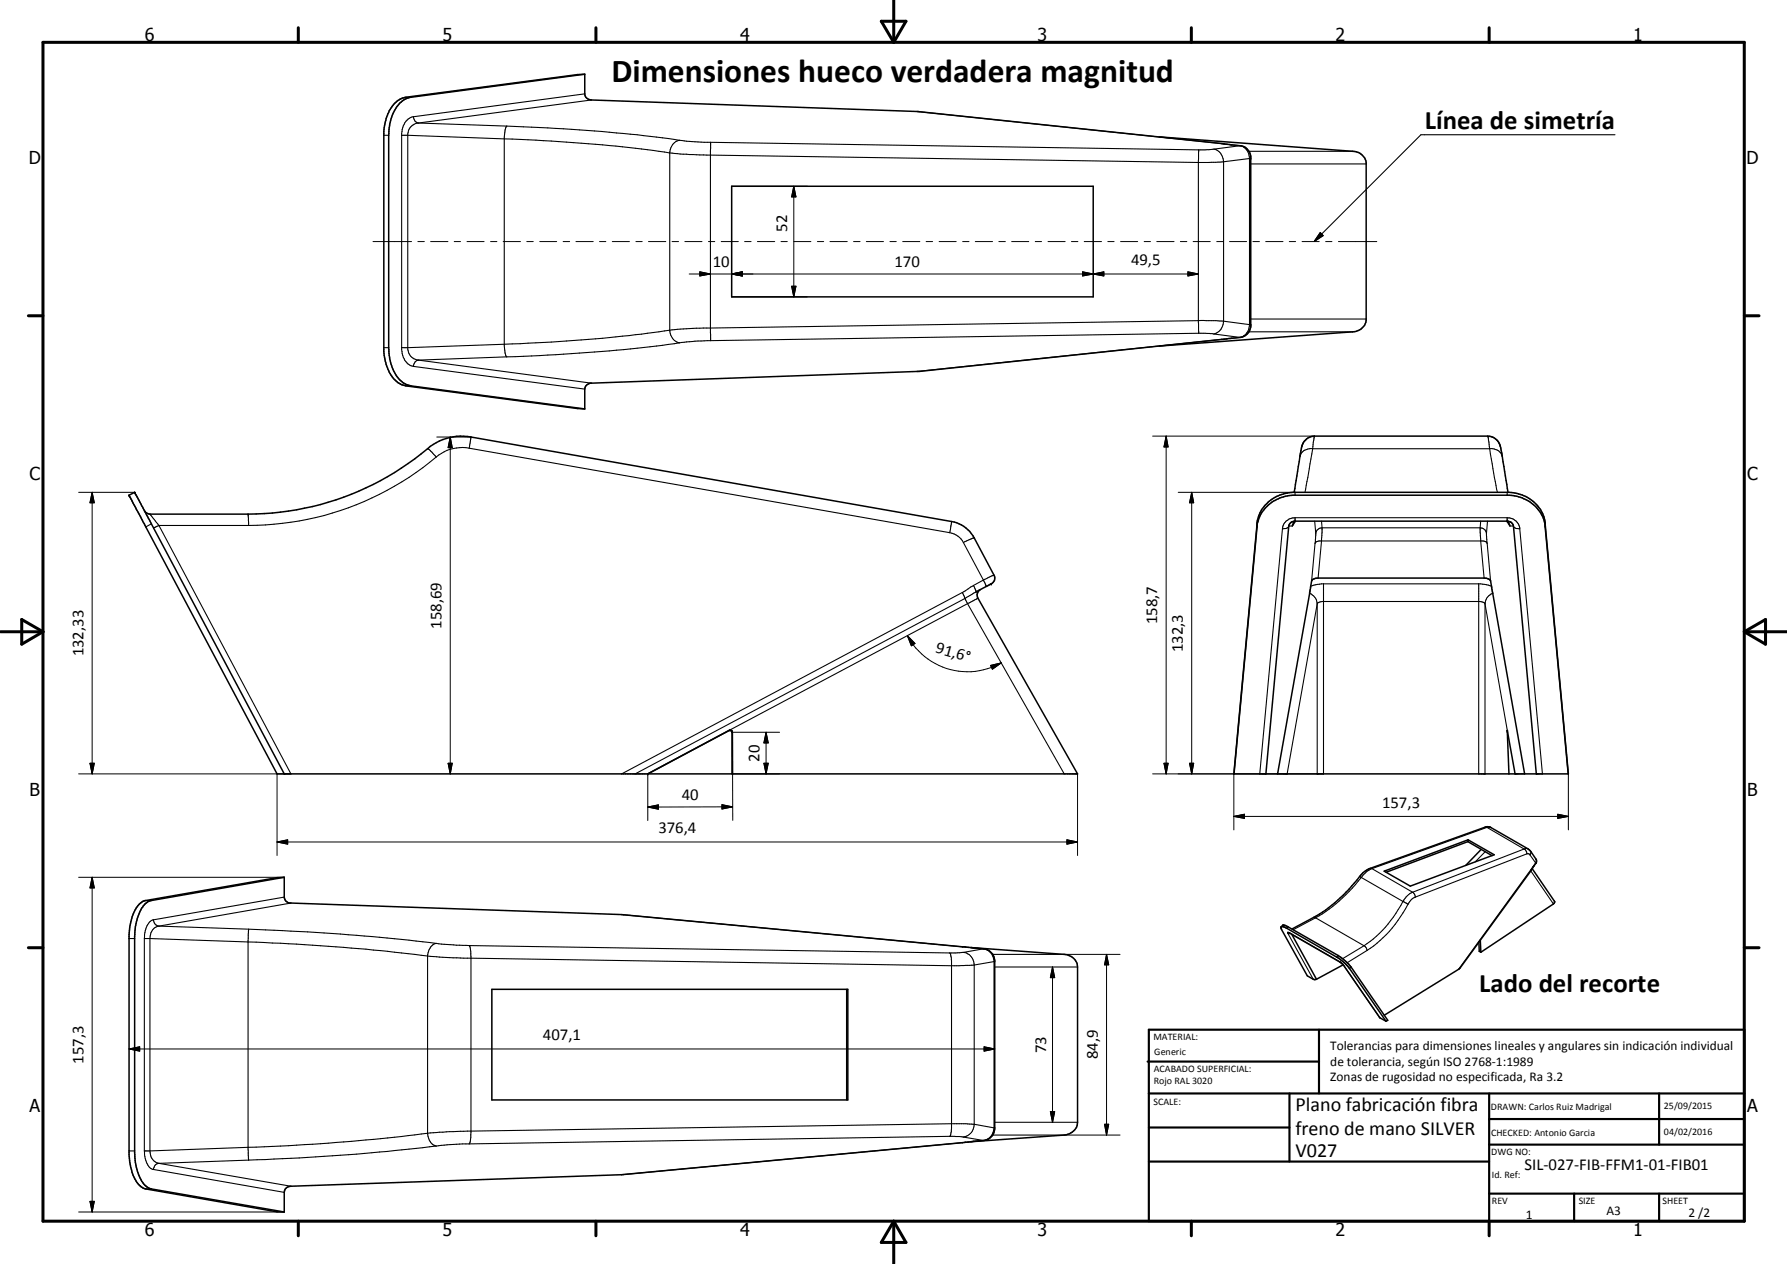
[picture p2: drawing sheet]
<svg xmlns="http://www.w3.org/2000/svg" width="420mm" height="297mm" viewBox="0 0 420 297" stroke-linecap="round" stroke-linejoin="round" font-family="sans-serif">
<g fill="none" stroke="#000" stroke-width=".35">
<path d="M137.5 17.4v4.7a1.52 1.52 0 0 0 1.6 1.4l76.7 2.7 75.9 8a2.8 2.8 0 0 1 2.4 2.5v40.1a2.93 2.93 0 0 1-2.4 2.5l-75.6 8-77 2.7a1.53 1.53 0 0 0-1.6 1.4v4.7M137.5 17.4l-1.7 .1-40.4 5.4a6.2 6.2 0 0 0-4.5 4.6l-.7 3.4v51.7a10.1 10.1 0 0 0 3.3 7.3l1.9 .8 40.4 5.3 1.7 .1M137.5 17.4l-41.4 5.6a6.5 6.5 0 0 0-4.1 4.9l-.4 1.2-.2 2.7v49.9a10.1 10.1 0 0 0 3.5 8.3l1.7 .7 40.9 5.4M272.6 32.2l45.5 3.4a3.2 3.2 0 0 1 3.1 2.5v37.3a3.2 3.2 0 0 1-3.1 2.6l-45.5 3.3M172 43.8h85v26h-85zM298.1 118.1l.3-.3a9.7 9.7 0 0 1 3.8-1.8l1.8-.3h50.8a9 9 0 0 1 7 3.5 6.6 6.6 0 0 1 1.5 3.9l5.5 58.8h-78.7l5.5-58.8a7.4 7.4 0 0 1 2.5-5zM304.3 115.7l1.3-8.4a8.3 8.3 0 0 1 1.1-3.6l.8-.8 1.6-.4h40.7a3.4 3.4 0 0 1 3.2 3.3l1.6 9.9M33.9 120l.4 .4 1 .4h23a66.7 66.7 0 0 0 43.6-16.4 12.5 12.5 0 0 1 8.8-1.7l113 19.9a7.5 7.5 0 0 1 5.4 3.8l4.6 8.8a1.77 1.77 0 0 1-1.3 2.4l-2.9 1.5M230.5 138.6l-.6 .6a1.35 1.35 0 0 0 0 1.4l23.5 41.3h-188.3l-34.8-65.5 1.4-.7 35.1 66.2M304.6 122.5l-.4 .4M354.2 122.5l.5 .4M171.4 171.7h.5l.2 .4v9.8"/>
<path d="M354.4 171.7l.4 10.2M354.4 171.7l1.8 10.2M152.3 181.9l19.4-10.3 .4 .1 .1 .4v9.8M290.1 181.9l5.5-58.1a8.3 8.3 0 0 1 5.3-6.8l1.3-.4 1.8-.2h50.8a9.1 9.1 0 0 1 7.6 4.4l.6 1.3 .3 1.4 5.4 58.4M297.6 181.9l5.4-58.2a1.47 1.47 0 0 1 1.3-1.2h50.4a1.29 1.29 0 0 1 1.1 1.2l5.4 58.2M300.4 181.9l8-45.4 .3-.4 1.2-.3h39l1.3 .3 .3 .4 8 45.4M345.1 197.8l5.7 3.3M345.1 197.8l-19.2 7.2M345.2 197.4l-.1 .4M348.3 199.6l-3.7 3.8M66.8 206.2h-1.7l-31 5.4a6.2 6.2 0 0 0-3.3 5l-.5 3v51.8a14.5 14.5 0 0 0 1.6 6l.3 .5a3.4 3.4 0 0 0 2.1 1.5l30.8 5.4h1.7M66.8 206.2l-31.7 5.6a5 5 0 0 0-2.4 3l-.9 3-.1 2.3v51.3a12.9 12.9 0 0 0 1.9 6.5l.9 1 1.1 .5 31.2 5.4"/>
<path d="M66.8 206.2l.2 5.1a1.4 1.4 0 0 0 1.4 .9l77.8 2.7 82.1 7.8M301.2 217.8l.5-.4 1.1 .4 11.8 6.7 1.8 1.4 1.3 1.3 8.6 12.6-.4 .2M301.3 217.8l.2-.1 1 .4 12 6.9 1.8 1.4 1 1.2 8.6 12.4M301.3 217.8v.6l6.1 10.9 1.4 .8h.7M303.1 219.2l12 6.9 .7 .6M303.7 219.5l5.8 10.6M303.8 218.3l5.1-2.7a39.8 39.8 0 0 0 11.6-10.5l1.6-1 27.5-9.8 .7 .1 9 5.1 .6 .5 1.4 2.1a3.2 3.2 0 0 1-1.1 2.1l-17.1 23.5-17.7 10.9M325.4 204.7l19.8-7.3 6.1 3.5-19.7 7.3zM360.2 204.1l5.3 7.8v.3l-17.3 11.6M115.6 232.5h83.7v26h-83.7zM199.1 232.5v26M228.3 222.7l3 .3a2.88 2.88 0 0 1 2.6 2.7v39.6a2.88 2.88 0 0 1-2.6 2.7l-3 .3"/>
<path d="M228.3 222.7l21.9 1.6a3.2 3.2 0 0 1 3.2 2.9v36.5a3.3 3.3 0 0 1-3.2 3l-21.9 1.6M315.8 226.7l8.6 12.4 1.5 .9M315.8 226.7l-6.3 3.4M347.7 221.4l.1 2.2 .4 .2M348 221h.1M348.1 221l.1 2.8M228.3 268.3l-82.1 7.8-77.8 2.7a1.52 1.52 0 0 0-1.6 1.4v4.6"/>
</g>
<g fill="none" stroke="#000" stroke-width=".25">
<path d="M90.2 31.8h1.2M94.4 31.8l24.2 .8a377.8 377.8 0 0 1 23 1.4l9.2 1 6.7 .9M95.4 22.9h1.2M97.2 27.4v.3a1.43 1.43 0 0 0 1.2 1.2M97.2 27.4a3.8 3.8 0 0 0-2.8 4v50.8a3.9 3.9 0 0 0 2.8 3.9M98.4 28.9a2.77 2.77 0 0 0-2.5 2.6v50.6a2.77 2.77 0 0 0 2.5 2.5M98.4 28.9l20.8 .7M119.2 29.6l9.6 .5 12.8 .8 8.2 .8 10 1.3M119.2 29.6a4.3 4.3 0 0 0-.6 2.6v49.5a3.4 3.4 0 0 0 .6 2.2M137.5 22.1l-40.3 5.3M139.1 23.5l-40.7 5.4M157.5 35.9l8.7 .5 115.6 1.8 5.9-.2"/>
<path d="M157.5 35.9v41.7M159.8 33l7.3 .4M159.8 33a2.93 2.93 0 0 0-2.3 2.9M167.1 33.4l114.7 1.8M167.1 33.4v46.7M215.6 26.2l71.6 7.5M281.8 35.2v43.1M285.4 35.1l-3.6 .1M285.4 35.1a2.95 2.95 0 0 1 2.3 2.9M287.2 33.7l2.2 .3M287.2 33.7h.1M287.7 38v37.5"/>
<path d="M289.4 34l2.1 .2M289.4 34h.2M291.5 34.2h.2M291.5 34.2a2.87 2.87 0 0 1 2.3 3.1M291.5 34.2l-6.1 .9M293.7 35.6h24.4M293.8 37.3h.3M293.8 37.3v39M293.8 37.3l-6.1 .7M294.1 37.3h.1M294.1 38.5h27.1M379.7 31.7h-45.6l-25 24.9 1.3-1.9 .7 .7-2 1.2"/>
<path d="M310.4 54.7l.7 .7-2.1 1.4zM157.5 77.6a336.5 336.5 0 0 1-38.9 3.3l-24.2 .8M157.5 77.6a3.1 3.1 0 0 0 2.3 3M281.8 78.3l3.6 .2M281.8 78.3l-114.7 1.8M285.4 78.5l6.1 .8M287.7 75.5l6.1 .8M287.7 75.5a3.1 3.1 0 0 1-2.3 3M287.7 75.5l-5.3-.2-117 1.8-7.9 .5M289.4 79.5l-73.8 7.8M289.4 79.5h.2M291.5 79.3l-2.1 .2"/>
<path d="M291.5 79.3h.2M293.7 78h24.4M293.8 76.3h.3M293.8 76.3a2.87 2.87 0 0 1-2.3 3M294.1 76.3h.1M294.1 75h27.1M90.2 81.7h1.2M95.4 90.7h1.2M97.2 86.1l40.3 5.3M98.4 84.6a1.41 1.41 0 0 0-1.2 1.5M98.4 84.6l40.7 5.4M119.2 83.9l-20.8 .7"/>
<path d="M167.1 80.1l-5.7 .2-7.1 1-11.1 1.2-12.5 .9-11.5 .5M100.5 105.5l.6 .3 1.5 1.6M102.6 107.4a68.7 68.7 0 0 1-44.1 16.1M110.3 105.3l113 19.9M110.3 105.3a9.5 9.5 0 0 0-7.7 2.1M110.7 102.7l-.4 2.6M304.5 115.7v.7M308.6 105.5l-1.8 10.2M308.6 105.5a2.62 2.62 0 0 0-3 1.8M308.6 105.5h41.7M309.1 102.5l-.5 3M309.1 102.5h.1"/>
<path d="M349.8 102.5l.5 3M349.8 102.5h.1M350.3 105.5a2.61 2.61 0 0 1 2.9 1.8M350.3 105.5l1.8 10.2M354.4 115.7v.7M35.3 120.8h.1M35.3 120.8l2.1 2.7M35.6 123.1l-1.3 .7M36.1 124h.1M37.4 123.5l-1.3 .5M37.4 123.5l31 58.4M37.4 123.5h21.1"/>
<path d="M58.3 120.8h.1M58.3 120.8l.2 2.7M223.3 125.2a4.5 4.5 0 0 1 3.2 2.3M223.7 122.6l-.4 2.6M226.3 139.2l-80.1 42.7M226.3 139.2l1.2 2.7M226.5 127.5l4.7 8.8M228.9 137.6l-2.6 1.6M228.9 137.6l.6 1.5M229.1 126.4l-2.6 1.1M229.5 139.1h.1M229.5 139.1l-2.6 1.5-77.6 41.3"/>
<path d="M231.2 136.3l-2.3 1.3M231.2 136.3l.6 1.5M233.7 135.2l-2.5 1.1M295.6 123.1v.7M301.5 124.2l-5.3 57.7M303 123.6h.9M303 123.7a1.3 1.3 0 0 1-1.5 .5M304.3 122.7l-.4 .9M304.5 122.5h.1M304.5 121.7v.8M304.5 121.7a2.84 2.84 0 0 0-3 2.5M304.5 121.7h49.9"/>
<path d="M304.6 122.5a1.4 1.4 0 0 0-.8 1.1M307.9 139.4a2.83 2.83 0 0 1 1.8 2.5M308.2 137.8l2.5-.6h37.4l2.6 .6M309.1 122.5l.3 2.8M309.2 127.7l-.8 8.8M309.2 127.7l.3-.4 .7-.2h38.5l.6 .2 .4 .4M309.4 125.3l-.2 2.4M310.7 122.5l.1 1.5M310.8 124l-.9 11.8M310.8 124h37.2M310.8 124a1.5 1.5 0 0 0-1.4 1.3M311.2 137.2v44.7"/>
<path d="M347.7 137.2v44.7M348 124l.9 11.8M348 124l.8 .2a1.31 1.31 0 0 1 .7 1.1M348.1 122.5l-.1 1.5M349.5 125.3l.2 2.4M349.7 127.7l.8 8.8M349.7 122.5l-.2 2.8M351 139.4a2.78 2.78 0 0 0-1.8 2.5M354.3 122.5a1.4 1.4 0 0 1 .7 1.1M354.4 122.5h.1M354.4 121.7v.8M354.4 121.7a2.95 2.95 0 0 1 2.9 2.5"/>
<path d="M354.6 122.7l.4 .9h.8M355.8 123.7a1.3 1.3 0 0 0 1.5 .5M357.3 124.2l5.4 57.7M363.3 123.1v.7M227.5 141.9l-56.1 29.8M227.5 141.9l22.7 40M229.9 140.6l-2.4 1.3M309.7 141.9l.5-.4 .7-.1h37l.8 .1 .5 .4M309.7 141.9l-7.1 40M309.7 141.9v40M349.2 141.9l5.2 29.8M349.2 141.9v40"/>
<path d="M172.2 172.1h-.1M354.4 172.1h.1M349.2 194.4h.4M349.6 194.4l-27 9.7M349.6 194.4l1 .1M349.6 194.4l8.7 5.1M358.3 199.5l.6 .7 .1 .5M358.3 199.5l-26.2 10.2M358.3 199.5l.5-.1 .5 .1M34.3 211.6h1.3M36.1 216.2a1.46 1.46 0 0 0 1.3 1.4M36.1 216.2a3.8 3.8 0 0 0-2.1 3.9l-.1 .5"/>
<path d="M37.4 217.6a2.65 2.65 0 0 0-2.1 3M37.4 217.6l21.1 .8M58.5 218.4l-.2 2.6v49l.2 2.6M58.5 218.4a534.7 534.7 0 0 1 39.3 2.7l4.8 .6M66.8 210.8l-30.7 5.4M68.4 212.2l-31 5.4M146.2 214.9l82.7 7.9M302.8 219.1l.4 .1M302.8 219.1v.1M302.8 219.2v.1M302.8 219.3h.5M302.8 219.3l6 10.8"/>
<path d="M302.8 217.8l-.3 .3M303.2 219.2v.1M303.2 219.2l11.7 6.8M308.9 215.6l.4 .1M309.3 215.7l-5.2 2.8M309.3 215.7l11.4 6.5M319.7 206l.4 .2M320.1 206.2a38.1 38.1 0 0 1-10.8 9.5M320.1 206.2l9.7 5.6M322.1 204.1h.5M322.6 204.1l-1.3 .8-1.2 1.3M322.6 204.1l9.5 5.6"/>
<path d="M329.8 211.8l1.2 .7M329.8 211.8a27.6 27.6 0 0 1-9.1 10.4M331 212.5a28 28 0 0 1-9.6 10.9M332.1 209.7l.6 .7 .1 .4M332.1 209.7l-1.2 .8-1.1 1.3M332.8 210.8l-.9 .5-.9 1.2M349.2 200.2l-2.3 2.3M359 200.7h.5l.2 .2M359 200.7l-26.2 10.1M359.7 200.9l1.3 1.9M359.9 200v.5l-.2 .4M359.9 204.6l5.3 7.8"/>
<path d="M360 204.3l-17.1 23.5M360 204.3l.1 .2M360.6 203.5l-.6 .8M360.6 203.5v.1M361 202.8l-.4 .7M361 202.8l.1 .1M361.1 201.9l.2 .3-.3 .6M30.3 220.6h1.4M33.9 220.6h1.4M33.9 220.6v49.9M35.3 220.6v49.9M35.3 220.6l34.5 1.3 16.3 1.2 14.4 1.6"/>
<path d="M100.5 224.7l8.5 .5 114.7 1.7 5.4-.1M100.5 224.7v41.6M102.6 221.7l7.7 .5M102.6 221.7a3.1 3.1 0 0 0-2.1 3M110.3 222.2l.3 .9 .1 1.7v41.4l-.1 1.8-.3 .8M110.3 222.2l113 1.7M223.3 223.9l.2 .4 .2 1.5v39.4l-.2 1.5-.2 .3M226.5 223.8l-3.2 .1M226.5 223.8a2.94 2.94 0 0 1 2.6 3M228.9 222.8l2.3 .2M228.9 222.8h.1M229.1 226.8v37.4"/>
<path d="M231.2 223h.1M231.2 223a2.95 2.95 0 0 1 2.5 3M231.2 223l-4.7 .8M233.4 224.3h16.8M233.7 226h.2M233.7 226v39M233.7 226l-4.6 .8M233.9 227.2h19.5M314.6 224.5l-.3 .4M314.9 226l.1 .1M314.9 226l1.1 .9M315.9 226.8l.1 .1"/>
<path d="M316 226.9l8.4 12.3M317.7 227.2l-.4 .4M320.7 222.2l-5 3.1M320.7 222.2l.5 .5 .2 .7M321.4 223.4l-4.6 2.8M348 221l.1 .1M30.3 270.5h1.4M33.9 270.5h1.4M33.9 270.5a4.6 4.6 0 0 0 1.9 4.3h.3M34.3 279.4h1.3M35.3 270.5a2.8 2.8 0 0 0 2.1 2.9M36.1 274.8l30.7 5.4"/>
<path d="M37.4 273.4a1.38 1.38 0 0 0-1.3 1.4M37.4 273.4l31 5.4M58.5 272.6l-21.1 .8M100.5 266.3l-14.4 1.6a418.7 418.7 0 0 1-27.8 1.7l-23 .9M100.5 266.3a3.1 3.1 0 0 0 2.1 3M102.6 269.3l-18.8 1.9-13.5 .9-11.8 .5M110.3 268.8l-5.2 .2-2.5 .3M223.3 267l3.2 .2M223.3 267l-113 1.8M226.3 268.5l-80.1 7.6M226.3 268.5h.1M226.5 267.2l4.7 .8"/>
<path d="M228.9 268.2l-2.6 .3M228.9 268.2h.1M229.1 264.2l4.6 .8M229.1 264.2a2.97 2.97 0 0 1-2.6 3M229.1 264.2l-5.4-.1-113.8 1.7-9.4 .5M231.2 268l-2.3 .2M231.2 268h.1M233.4 266.7h16.8M233.7 265h.2M233.7 265a2.98 2.98 0 0 1-2.5 3M233.9 263.7h19.5"/>
</g>
<g fill="#000">
<circle cx="30.3" cy="116.4" r=".18"/>
<circle cx="31.7" cy="115.7" r=".18"/>
<circle cx="233.1" cy="137.2" r=".18"/>
<circle cx="304.2" cy="122.9" r=".18"/>
<circle cx="354.7" cy="122.9" r=".18"/>
<circle cx="354.4" cy="171.7" r=".18"/>
<circle cx="152.3" cy="181.9" r=".18"/>
<circle cx="303.1" cy="219.2" r=".18"/>
</g>
<g fill="none" stroke="#000" stroke-width=".71">
<path d="M10.1 9.9h400v277.1h-400zM70.1 6.5v3.4M140.1 6.5v3.4M207.2 5h5.8l-2.9 4.9zM210.1 0v9.9M280.1 6.5v3.4M350.1 6.5v3.4M6.7 74.2h3.4M410.1 74.2h3.5M.1 148.5h10M5.1 145.6l5 2.9-5 2.9zM410.1 148.5h10"/>
<path d="M410.1 148.5l5-2.9v5.8zM6.7 222.7h3.4M410.1 222.7h3.5M70.1 287v3.4M140.1 287v3.4M210.1 287v10M210.1 287l2.9 5h-5.8zM280.1 287v3.4M350.1 287v3.4"/>
</g>
<g fill="none" stroke="#000" stroke-width=".51">
<path d="M269.8 249.5h40.3M270.1 242h140v45h-140zM270.1 257h140M303.2 257v16M310.1 242v15M350.1 257v30M390.1 257v12M270.1 265h33.1M270.1 273h80M350.1 269h60M350.1 263h60M350.1 280.5h60"/>
<path d="M370.1 280.5v6.5M390.1 280.5v6.5"/>
</g>
<g fill="none" stroke="#000" stroke-width=".24">
<path d="M87.7 56.8h9.1M98.2 56.8h1.6M101.2 56.8h4.1M106.8 56.8h1.5M109.8 56.8h4M115.3 56.8h1.5M118.3 56.8h4.1M123.9 56.8h1.5M126.9 56.8h4M132.4 56.8h1.5M135.4 56.8h4.1M141 56.8h1.4"/>
<path d="M144 56.8h4M149.5 56.8h1.5M152.5 56.8h4M158 56.8h1.5M161 56.8h4M166.6 56.8h1.5M169.6 56.8h4M172 43.8h17.8M175.1 56.8h1.5M178.1 56.8h4M183.6 56.8h1.5M186.6 43.8l.5 2.5h-1z"/>
<path d="M186.6 43.8v26M186.6 56.8h4.1M192.2 56.8h1.5M195.1 56.8h4.1M200.7 56.8h1.5M203.7 56.8h4M209.2 56.8h1.5M212.2 56.8h4.1M217.8 56.8h1.5M220.8 56.8h4M226.3 56.8h1.5M229.3 56.8h4.1"/>
<path d="M234.9 56.8h1.5M237.9 56.8h4M243.4 56.8h1.5M246.4 56.8h4M251.9 56.8h1.5M254.9 56.8h4.1M260.5 56.8h1.4M263.5 56.8h4M269 56.8h1.5M272 56.8h4M277.5 56.8h1.5M280.5 56.8h4.1"/>
<path d="M286.1 56.8h1.5M289.1 56.8h4M294.6 56.8h1.5M297.6 56.8h4.1M303.1 56.8h1.5M306.1 56.8h4.1M311.7 56.8h1.5M314.7 56.8h9M162 64.4h119.8M164.5 63.9l2.5 .5-2.5 .5zM172 64.4l2.5-.5v1zM172 69.8h17.8"/>
<path d="M186.1 67.3h1l-.5 2.5zM254.5 63.9l2.5 .5-2.5 .5zM257 64.4l2.5-.5v1zM279.3 63.9l2.5 .5-2.5 .5zM18.5 115.7h13.2M21.7 115.7l.5 2.5h-1zM21.7 115.7v66.2M102.7 102.7h8M105.9 102.7l.4 2.5h-.9zM105.9 102.7v79.2M271 102.5h38.1M274.2 102.5l.4 2.5h-.9z"/>
<path d="M274.2 102.5v79.4M277 115.7h27.5M280.2 115.7l.5 2.5h-1zM280.2 115.7v66.2M213.3 149.4l1.8 1.8-.8 .6zM213.3 149.4a16.1 16.1 0 0 0 22.1 6.4M232.9 156.4l2.5-.6-2.1 1.5zM21.2 179.4h1l-.5 2.5zM105.4 179.4h.9l-.4 2.5zM172.2 172.1h11.1M179.6 179.4h1l-.5 2.5zM180.1 172.1l.5 2.5h-1z"/>
<path d="M180.1 172.1v9.8M273.7 179.4h.9l-.4 2.5zM279.7 179.4h1l-.5 2.5zM18.5 181.9h49.9M65.1 197.9l2.5-.5v1zM65.1 197.9h188.3M65.1 181.9v19.1M152.3 189.7l2.5-.6v1.1zM152.3 181.9v10.9M169.7 189.1l2.5 .5-2.5 .5zM172.2 189.6l-19.9 .1M183.3 181.9h-11.1l.1 10.9"/>
<path d="M250.9 197.4l2.5 .5-2.5 .5zM253.4 181.9v19.1M271 181.9h40.2M290.1 191.9l2.5-.6v1zM290.1 191.9h78.7M290.1 181.9v13.1M366.3 191.3l2.5 .6-2.5 .4zM368.8 181.9v13.1M18.5 206.2h48.3M21.7 206.2l.5 2.5h-1zM21.7 206.2v78.6M247.5 227.2l.5 2.5h-1z"/>
<path d="M247.5 227.2v36.5M249.9 224.3h13.4M260.2 224.3l.5 2.4h-1zM260.2 224.3v42.4M30.3 246.5l2.5-.5v1zM30.3 246.5h203.6M231.4 246l2.5 .5-2.5 .5zM247 261.2h1l-.5 2.5zM250.2 266.7h13.1M259.7 264.2h1l-.5 2.5zM18.5 284.8h48.3M21.2 282.3h1l-.5 2.5z"/>
</g>
<g fill="#000">
<path d="M186.6 43.8l.5 2.5h-1zM310.4 54.7l.7 .7-2.1 1.4zM164.5 63.9l2.5 .5-2.5 .5zM172 64.4l2.5-.5v1zM186.1 67.3h1l-.5 2.5zM254.5 63.9l2.5 .5-2.5 .5zM257 64.4l2.5-.5v1zM279.3 63.9l2.5 .5-2.5 .5zM21.7 115.7l.5 2.5h-1zM105.9 102.7l.4 2.5h-.9zM274.2 102.5l.4 2.5h-.9zM280.2 115.7l.5 2.5h-1z"/>
<path d="M213.3 149.4l1.8 1.8-.8 .6zM232.9 156.4l2.5-.6-2.1 1.5zM21.2 179.4h1l-.5 2.5zM105.4 179.4h.9l-.4 2.5zM179.6 179.4h1l-.5 2.5zM180.1 172.1l.5 2.5h-1zM273.7 179.4h.9l-.4 2.5zM279.7 179.4h1l-.5 2.5zM65.1 197.9l2.5-.5v1zM152.3 189.7l2.5-.6v1.1zM169.7 189.1l2.5 .5-2.5 .5zM250.9 197.4l2.5 .5-2.5 .5z"/>
<path d="M290.1 191.9l2.5-.6v1zM366.3 191.3l2.5 .6-2.5 .4zM21.7 206.2l.5 2.5h-1zM247.5 227.2l.5 2.5h-1zM260.2 224.3l.5 2.4h-1zM30.3 246.5l2.5-.5v1zM231.4 246l2.5 .5-2.5 .5zM247 261.2h1l-.5 2.5zM259.7 264.2h1l-.5 2.5zM21.2 282.3h1l-.5 2.5z"/>
</g>
<text font-size="7.9" x="143.8" y="19.3">Dimensiones hueco verdadera magnitud</text>
<g font-size="6.3">
<text x="335" y="30.3">Línea de simetría</text>
<text x="347.8" y="233.2">Lado del recorte</text>
</g>
<g font-size="4.7">
<text x="304.6" y="261.2">Plano fabricación fibra</text>
<text x="304.6" y="266.6">freno de mano SILVER</text>
<text x="304.6" y="272">V027</text>
</g>
<g font-size="4.2">
<text x="34" y="9.6">6</text>
<text x="104" y="9.6">5</text>
<text x="174" y="9.6">4</text>
<text x="244" y="9.6">3</text>
<text x="314" y="9.6">2</text>
<text x="384" y="9.6">1</text>
<text x="6.8" y="38.7">D</text>
<text x="410.6" y="38.7">D</text>
<text x="7" y="112.9">C</text>
<text x="410.8" y="112.9">C</text>
<text x="7" y="187.1">B</text>
<text x="410.8" y="187.1">B</text>
<text x="7" y="261.4">A</text>
<text x="410.8" y="261.4">A</text>
<text x="34" y="290.4">6</text>
<text x="104" y="290.4">5</text>
<text x="174" y="290.4">4</text>
<text x="244" y="290.4">3</text>
<text x="314" y="290.4">2</text>
<text x="384" y="290.4">1</text>
</g>
<g font-size="3.9">
<text x="185.1" y="54.4" transform="rotate(-90 185.1 54.4)">52</text>
<text x="167.6" y="62.8">10</text>
<text x="210.3" y="62.8">170</text>
<text x="265.9" y="62.3">49,5</text>
<text x="103.8" y="147.8" transform="rotate(-90 103.8 147.8)">158,69</text>
<text x="272.1" y="146.7" transform="rotate(-90 272.1 146.7)">158,7</text>
<text x="19.6" y="154.3" transform="rotate(-90 19.6 154.3)">132,33</text>
<text x="219.8" y="153.3" transform="rotate(16 219.8 153.3)">91,6°</text>
<text x="278.1" y="153.2" transform="rotate(-90 278.1 153.2)">132,3</text>
<text x="178.6" y="179" transform="rotate(-90 178.6 179)">20</text>
<text x="160.3" y="188.1">40</text>
<text x="324.9" y="189.8">157,3</text>
<text x="154.8" y="195.7">376,4</text>
<text x="127.6" y="244.4">407,1</text>
<text x="19.6" y="250" transform="rotate(-90 19.6 250)">157,3</text>
<text x="245.9" y="247.5" transform="rotate(-90 245.9 247.5)">73</text>
<text x="258.1" y="249" transform="rotate(-90 258.1 249)">84,9</text>
<text x="358.5" y="275">SIL-027-FIB-FFM1-01-FIB01</text>
</g>
<g font-size="3.1">
<text x="312.7" y="246.8">Tolerancias para dimensiones lineales y angulares sin indicación individual</text>
<text x="312.7" y="250.4">de tolerancia, según ISO 2768-1:1989</text>
<text x="312.7" y="254">Zonas de rugosidad no especificada, Ra 3.2</text>
<text x="358.7" y="286.5">1</text>
<text x="377.7" y="285.6">A3</text>
<text x="397" y="285.9">2 /2</text>
</g>
<g font-size="2.4">
<text x="271.2" y="244.4">MATERIAL:</text>
<text x="271.3" y="252">ACABADO SUPERFICIAL:</text>
<text x="271.4" y="247.9">Generic</text>
<text x="271.3" y="254.6">Rojo RAL 3020</text>
<text x="271.2" y="259.7">SCALE:</text>
<text x="350.6" y="260.8">DRAWN: Carlos Ruiz Madrigal</text>
<text x="391.2" y="260.6">25/09/2015</text>
<text x="350.6" y="267">CHECKED: Antonio Garcia</text>
<text x="391.2" y="266.7">04/02/2016</text>
<text x="350.6" y="271.4">DWG NO:</text>
<text x="350.8" y="276.9">Id. Ref:</text>
<text x="350.8" y="282.8">REV</text>
<text x="371.2" y="282.9">SIZE</text>
<text x="390.9" y="282.9">SHEET</text>
</g>
</svg>
